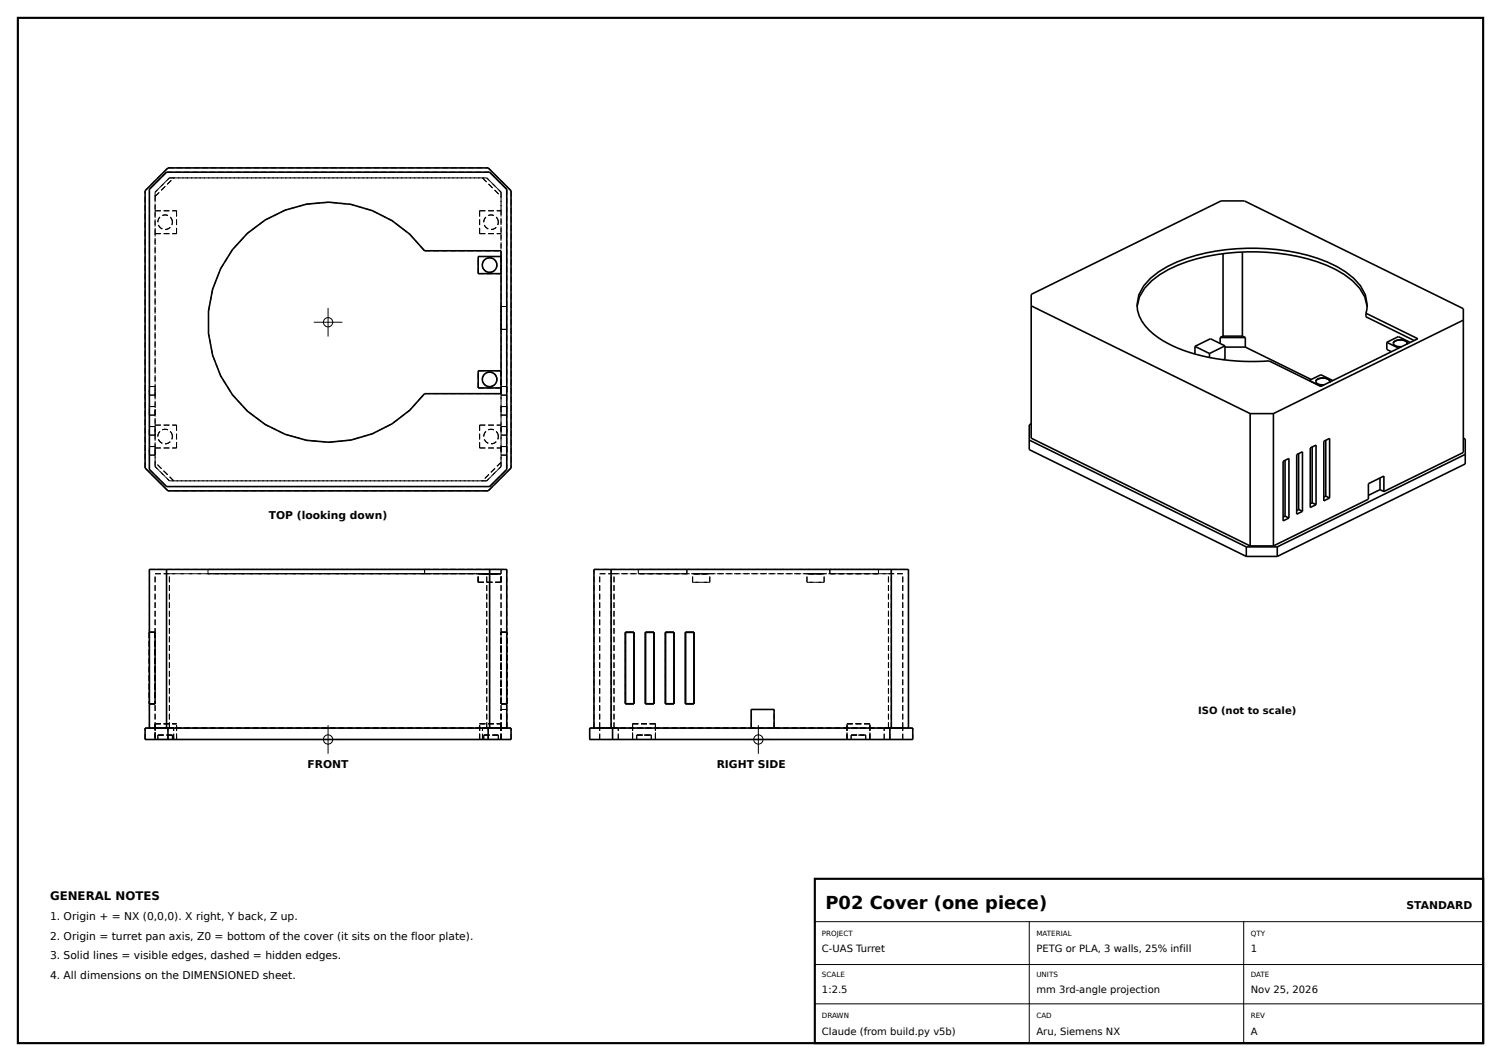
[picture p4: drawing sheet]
<svg xmlns="http://www.w3.org/2000/svg" width="420mm" height="297mm" viewBox="0 0 420 297" stroke-linecap="round" stroke-linejoin="round" font-family="sans-serif">
<g fill="none" stroke="#000" stroke-width=".28" stroke-dasharray="1.6 .8" stroke-linecap="butt">
<path d="M40.6 53.4l6.4-6.4M41.8 53v78.4M43.4 55l5.2-5.2M43.4 59v-4M43.4 59h6M43.4 53.8v1.2M43.4 53.8l4-4M46.6 48.2l-4.8 4.8M47 47h89.6M47.4 49.8h88.8M47.4 49.8l-4 4M48.6 49.8h86.4"/>
<path d="M48.6 49.8h-1.2M134.2 59h6M135 49.8l5.2 5.2M136.2 49.8h-1.2M136.2 49.8l4 4M136.6 47l6.4 6.4M137 48.2h-90.4M140.2 55v4M140.2 59v6.4M140.2 53.8v16.4M140.2 55v-1.2M140.2 53.8l-4-4"/>
<path d="M141.8 53l-4.8-4.8M143 53.4v77.6M43.4 65.4h6M43.4 65.4v-6.4M48.2 62.2a2.04 2.04 0 0 0-2.9-1.8 2.04 2.04 0 0 0-.4 3.4 2.04 2.04 0 0 0 3.3-1.1v-.5M49.4 65.4v-6.4M118.8 70.2a33.6 33.6 0 0 0-49.6-4.9 33.6 33.6 0 0 0 0 49.8 33.6 33.6 0 0 0 49.6-4.9M118.8 70.2h21.4M133.8 71.8h6.4M133.8 76.6h6.4M133.8 76.6v-4.8M134.2 65.4v-6.4"/>
<path d="M134.2 65.4h6M139 74.2a2.04 2.04 0 0 0-2.9-1.8 2.04 2.04 0 0 0-.4 3.4 2.04 2.04 0 0 0 3.3-1.1v-.5M139.4 62.2a2.04 2.04 0 0 0-2.9-1.8 2.04 2.04 0 0 0-.4 3.4 2.04 2.04 0 0 0 3.3-1.1v-.5M140.2 65.4v53.6M140.2 71.8v4.8M140.2 85.8v6.4M140.2 85.8h1.6M140.2 92.2h1.6M141.8 92.2h-1.6M141.8 85.8v-32.8M141.8 85.8h-1.6M141.8 85.8v6.4"/>
<path d="M41.8 119.4h1.6M41.8 113.8h1.6M41.8 116.2h1.6M41.8 116.2v-2.4M41.8 108.2h1.6M41.8 110.6h1.6M41.8 110.6v-2.4M43.4 119v-53.6M43.4 119h6M43.4 116.2v-2.4M43.4 110.6v-2.4M118.8 110.2h21.4"/>
<path d="M133.8 103.8h6.4M133.8 108.6h6.4M133.8 108.6v-4.8M134.2 119h6M139 106.2a2.04 2.04 0 0 0-2.9-1.8 2.04 2.04 0 0 0-.4 3.4 2.04 2.04 0 0 0 3.3-1.1v-.5M140.2 119v6.4M140.2 110.2v20.4M140.2 103.8v4.8M140.2 108.2v.4M140.2 110.2v.4M140.2 108.2v2.4M140.2 113.8v2.4"/>
<path d="M140.2 119.4v2.4M140.2 108.2h1.6M140.2 110.6h1.6M140.2 113.8h1.6M140.2 116.2h1.6M140.2 119.4h1.6M141.8 108.2v2.4M141.8 113.8v2.4M141.8 119.4v2.4M40.6 131v-77.6M41.8 131.4l4.8 4.8M41.8 125h1.6"/>
<path d="M41.8 127.4h1.6M41.8 127.4v-2.4M41.8 121.8h1.6M41.8 121.8v-2.4M43.4 125.4h6M43.4 129.4v-4M43.4 125.4v-6.4M43.4 130.6v-76.8M43.4 129.4v1.2M43.4 127.4v-2.4M43.4 121.8v-2.4M43.4 130.6l4 4"/>
<path d="M46.6 136.2h90.4M47 137.4l-6.4-6.4M47.4 134.6h1.2M47.4 134.6l-4-4M48.2 122.2a2.04 2.04 0 0 0-2.9-1.8 2.04 2.04 0 0 0-.4 3.4 2.04 2.04 0 0 0 3.3-1.1v-.5M48.6 134.6l-5.2-5.2M49.4 125.4v-6.4M134.2 125.4v-6.4M134.2 125.4h6M135 134.6h-86.4M135 134.6h1.2M136.2 134.6h-88.8"/>
<path d="M136.2 134.6l4-4M136.6 137.4h-89.6M137 136.2l4.8-4.8M139.4 122.2a2.04 2.04 0 0 0-2.9-1.8 2.04 2.04 0 0 0-.4 3.4 2.04 2.04 0 0 0 3.3-1.1v-.5M140.2 125.4v4M140.2 129.4l-5.2 5.2M140.2 130.6v-1.2M140.2 125v2.4M140.2 130.6l-4 4M140.2 121.8h1.6M140.2 127.4h1.6M140.2 125h1.6"/>
<path d="M141.8 131.4v-39.2M141.8 125v2.4M143 131l-6.4 6.4M41.8 159.4h4.8M46.6 159.4h90.4M58.2 159.4h60.6M118.8 159.4h21.4M118.8 159.4h-60.6M137 159.4h4.8M166.2 159.4h4.8M171 159.4h78.4M178.6 159.4h13.6"/>
<path d="M232.2 159.4h-40M232.2 159.4h13.6M245.8 159.4h-67.2M249.4 159.4h4.8M41.8 177h1.6M41.8 177v20M43.4 177v20M43.4 160.6h4M47.4 160.6h88.8M47.4 160.6h-4M58.2 160.6h60.6M58.2 160.6v-1.2"/>
<path d="M118.8 160.6h21.4M118.8 160.6h-60.6M118.8 160.6v-1.2M133.8 163h6.4M133.8 160.6h6.4M133.8 163v-2.4M135 160.6h4M136.2 160.6h-88.8M136.2 160.6h4M139 160.6h-4M140.2 160.6v-1.2M140.2 163v-2.4"/>
<path d="M140.2 160.6h-4M140.2 177h1.6M167.8 160.6h4M171.8 160.6h76.8M171.8 160.6h-4M175 177h2.4M175 177v20M177.4 177h-2.4M177.4 177v20M178.6 160.6h13.6M178.6 160.6v-1.2M180.6 177h2.4"/>
<path d="M180.6 177v20M183 177h-2.4M183 177v20M186.2 177h2.4M186.2 177v20M188.6 177h-2.4M188.6 177v20M191.8 177v20M191.8 177h2.4M192.2 160.6h-20.4M192.2 160.6v-1.2M193.8 163v-2.4"/>
<path d="M193.8 163h4.8M193.8 160.6h4.8M194.2 160.6h2M194.2 177h-2.4M194.2 177v20M196.2 160.6h2M198.2 160.6h-4M198.6 163h-4.8M198.6 163v-2.4M198.6 160.6h-4.8M225.8 163v-2.4M225.8 163h4.8"/>
<path d="M225.8 160.6h4.8M226.2 160.6h2M228.2 160.6h2M230.2 160.6h-4M230.6 163h-4.8M230.6 163v-2.4M230.6 160.6h-4.8M232.2 160.6v-1.2M232.2 160.6h13.6M245.8 160.6h-67.2M245.8 160.6v-1.2M248.6 160.6h-16.4"/>
<path d="M248.6 160.6h4M252.6 160.6h-4M41.8 197h1.6M140.2 197v-20M140.2 198.6h1.6M140.2 197h1.6M141.8 197v-20M175 197v-20M175 197h2.4M177.4 197h-2.4M177.4 197v-20M180.6 197v-20"/>
<path d="M180.6 197h2.4M183 197h-2.4M183 197v-20M186.2 197v-20M186.2 197h2.4M188.6 197h-2.4M188.6 197v-20M191.8 197v-20M191.8 197h2.4M194.2 197h-2.4M194.2 197v-20M216.6 198.6h-6.4"/>
<path d="M40.6 207h6.4M40.6 207v-3.2M40.6 203.8h6.4M41.8 203.8h4.8M41.8 203.8v-44.4M43.4 207h5.2M43.4 207h6M43.4 203.8h5.2M43.4 207v-3.2M43.4 202.6v4.4M43.4 203.8v-43.2M43.4 202.6h6"/>
<path d="M43.4 203.8h4M44.2 207h4M44.2 205.8h4M44.2 207v-1.2M46.6 203.8h90.4M46.6 203.8h-4.8M46.6 203.8v-44.4M47 207h89.6M47 207v-3.2M47 203.8h89.6M47.4 203.8v-43.2M47.4 203.8h1.2"/>
<path d="M47.4 203.8h-4M48.2 207h-4M48.2 207v-1.2M48.2 205.8h-4M48.6 207h86.4M48.6 207h-5.2M48.6 207v-3.2M48.6 203.8h-1.2M48.6 203.8h-5.2M49.4 207v-4.4M134.2 207h6M134.2 202.6h6"/>
<path d="M134.2 207v-4.4M135 207h5.2M135 207h-86.4M135 207v-3.2M135 203.8h5.2M135 203.8h1.2M135.4 207h4M135.4 205.8h4M135.4 207v-1.2M136.2 203.8v-43.2M136.2 203.8h-1.2M136.2 203.8h4"/>
<path d="M136.6 207h6.4M136.6 207v-3.2M136.6 203.8h6.4M137 203.8h4.8M137 203.8h-90.4M137 203.8v-44.4M139.4 207h-4M139.4 207v-1.2M139.4 205.8h-4M140.2 207h-5.2M140.2 207v-3.2M140.2 207v-4.4"/>
<path d="M140.2 203.8v-43.2M140.2 203.8v-5.2M140.2 203.8h-5.2M140.2 203.8h-4M141.8 203.8h-1.6M141.8 203.8h-4.8M141.8 203.8v-5.2M141.8 203.8v-44.4M143 207v-3.2M165 207h6.4M165 207v-3.2M165 203.8h6.4"/>
<path d="M166.2 203.8h4.8M166.2 203.8v-44.4M167.8 207h5.2M167.8 203.8h5.2M167.8 207v-3.2M167.8 203.8v-43.2M167.8 203.8h4M171 203.8h39.2M171 203.8h-4.8M171 203.8v-44.4M171.4 207h77.6M171.4 207v-3.2"/>
<path d="M171.4 203.8h77.6M171.8 203.8v-43.2M171.8 203.8h1.2M171.8 203.8h-4M173 207h4M173 207h-5.2M173 203.8h-1.2M173 207v-3.2M173 203.8h-5.2M177 207h6.4M177 207h-4M177 202.6v4.4"/>
<path d="M177 202.6h6.4M177 207v-4.4M178.2 207h2M178.2 205.8h2M178.2 207v-1.2M180.2 207h2M180.2 205.8h2M182.2 207h-4M182.2 205.8h-4M182.2 207v-1.2M183.4 207h53.6M183.4 202.6v4.4"/>
<path d="M183.4 207v-4.4M183.4 202.6h-6.4M210.2 203.8v-5.2M216.6 203.8v-5.2M216.6 203.8h-6.4M216.6 203.8h32.8M237 207h6.4M237 207h-53.6M237 202.6v4.4M237 202.6h6.4M237 207v-4.4M238.2 207h2"/>
<path d="M238.2 205.8h2M238.2 207v-1.2M240.2 207h2M240.2 205.8h2M242.2 207h-4M242.2 205.8h-4M242.2 207v-1.2M243.4 207h4M243.4 202.6v4.4M243.4 207v-4.4M243.4 202.6h-6.4M247.4 207h5.2"/>
<path d="M247.4 207h-4M247.4 203.8h5.2M247.4 207v-3.2M247.4 203.8h1.2M248.6 203.8h-1.2M248.6 203.8v-43.2M248.6 203.8h4M249 207h6.4M249 207v-3.2M249 203.8h6.4M249.4 203.8h-78.4M249.4 203.8h4.8"/>
<path d="M249.4 203.8v-44.4M252.6 207h-5.2M252.6 207v-3.2M252.6 203.8v-43.2M252.6 203.8h-5.2M252.6 203.8h-4M254.2 203.8h-4.8M254.2 203.8v-44.4M255.4 207v-3.2"/>
</g>
<g fill="none" stroke="#000" stroke-width=".45">
<path d="M41.8 53l4.8-4.8h90.4l4.8 4.8v78.4l-4.8 4.8h-90.4l-4.8-4.8zM47 47h89.6l6.4 6.4v77.6l-6.4 6.4h-89.6l-6.4-6.4v-77.6zM69.2 65.3a33.6 33.6 0 0 1 49.6 4.9h21.4v40h-21.4a33.6 33.6 0 0 1-49.6 4.9 33.6 33.6 0 0 1 0-49.8zM140.2 71.8h-6.4v4.8h6.4M321.9 77.9a35.9 35.9 0 0 1 18.4-7.6 60.1 60.1 0 0 1 31.2 3.1 22.4 22.4 0 0 1 9.2 6.6 8.6 8.6 0 0 1 1.9 5.8l-.4 1.9 14.5 7.1-27.1 13.4-14.5-7.2a55.2 55.2 0 0 1-28.3-4.9 15.3 15.3 0 0 1-8.5-9.1 9.6 9.6 0 0 1 3.6-9.1zM342.2 71v23.1M347.6 70.5v23.6M288.5 85.6l61.3 30.2M318.2 85.8a12.6 12.6 0 0 1 6.3-8.9 47.6 47.6 0 0 1 24.4-6.4 54.6 54.6 0 0 1 24.9 5 17.2 17.2 0 0 1 8.1 7.6l.7 2.7M334.4 97v2.1M334.4 97l4 2M338.4 99v1.1"/>
<path d="M341.4 94.5h7.1M341.4 94.5v1.7M342.2 94.1l-.8 .4M342.2 94.1h5.4M342.8 97.2h5.7M342.8 96.8v3.7l-.5 .2M342.8 96.8l-4.1-2-4.3 2.2M342.8 96.8l-4.4 2.2M347.6 94.1l.9 .4M348.5 97.2l18.4 9M348.5 94.5v2.7M382.2 87.7v1l13.5 6.6"/>
<path d="M388 95.8v2l1.3 .7M388 95.8l3.3-1.6 3.3 1.7M388 95.8l3.4 1.7M389.9 96.1l.5-.7 1.2-.3 1.5 .3 .6 .4 .1 .3M389.9 96.1a1.75 1.75 0 0 0 1.7 .9h.6M389.9 96.1a2.62 2.62 0 0 1 3.2-.7l.7 .7M393.8 96.1l-.1 .2M409.5 89.6l-53.2 26.2M140.2 103.8h-6.4v4.8h6.4M288.5 118.7l-.5 .2v7l60.7 29.9M349.8 115.8h6.5M349.8 115.8v37"/>
<path d="M356.3 115.8v37M366.4 106.5l3.2-1.6 3.3 1.6M366.4 106.5l3.3 1.6M366.4 106.5v.1M368.2 106.8a1.94 1.94 0 0 1 2.2-1l1.2 .3 .5 .7M368.2 106.8a1.83 1.83 0 0 0 1.8 .9h.5M368.2 106.8a2.67 2.67 0 0 1 3.7-.5l.2 .5M372.1 106.8v.2M288 123.2l60.7 29.9M359 129.1l1.7-.8v16.7l-1.7 .8zM359.6 128.9v15.6M362.8 127.3l1.6-.8v16.6l-1.6 .8z"/>
<path d="M363.4 127v15.6M366.6 125.4l1.7-.8v16.7l-1.7 .8zM367.2 125.1v15.6M370.4 123.5l1.6-.8v16.7l-1.6 .8zM371 138.9l-.6 .2M371 123.3v15.6M371 138.9l1 .5M386.1 133.8v3.3M386.1 137.1l-3.2 1.6M386.1 137.1l1.1 .5M387.2 137.6l22.3-10.9v-40.3l-61.3-30.2h-6.5l-53.2 26.2v40.2l61.3 30.2M387.2 137.6v-4.3l-4.3 2.1v4.3l-26.6 13.1"/>
<path d="M409.5 122.6l.5 .3v7l-52.6 25.9M410 127.2l-52.6 25.9M46.6 159.4v44.4M137 159.4v44.4M171 159.4v44.4M249.4 159.4v44.4M348.7 155.8h8.7M348.7 153.1v2.7M348.7 153.1h8.7M349.8 152.8h6.5M357.4 153.1v2.7M359.6 144.5l-.6 .2"/>
<path d="M359.6 144.5l1.1 .5M363.4 142.6l-.6 .3M363.4 142.6l1 .5M367.2 140.7l-.6 .3M367.2 140.7l1.1 .6M175 177h2.4v20h-2.4zM180.6 177h2.4v20h-2.4zM186.2 177h2.4v20h-2.4zM191.8 177h2.4v20h-2.4zM40.6 203.8h102.4v3.2h-102.4zM41.8 203.8v-44.4h100v44.4M47 203.8v3.2"/>
<path d="M136.6 203.8v3.2M165 203.8h90.4v3.2h-90.4zM166.2 203.8v-44.4h88v44.4M171.4 203.8v3.2M210.2 203.8v-5.2h6.4v5.2M249 203.8v3.2"/>
<circle cx="137" cy="74.2" r="2.04"/>
<circle cx="137" cy="106.2" r="2.04"/>
</g>
<path d="M5 5h410v287h-410zM228 246h187v46h-187z" fill="none" stroke="#000" stroke-width=".6"/>
<g fill="none" stroke="#000" stroke-width=".28">
<path d="M87.8 90.2h8M91.8 86.2v8M87.8 207h8M91.8 203v8M208.2 207h8M212.2 203v8M228 258h187M288 258v34M348 258v34M228 270h187M228 281h187"/>
<circle cx="91.8" cy="90.2" r="1.3"/>
<circle cx="91.8" cy="207" r="1.3"/>
<circle cx="212.2" cy="207" r="1.3"/>
</g>
<text font-size="5" x="231" y="254.5">P02 Cover (one piece)</text>
<text font-size="3.3" x="14" y="252">GENERAL NOTES</text>
<g font-size="3">
<text x="75.2" y="145.4">TOP (looking down)</text>
<text x="86.1" y="215">FRONT</text>
<text x="200.5" y="215">RIGHT SIDE</text>
<text x="14" y="257.5">1. Origin + = NX (0,0,0). X right, Y back, Z up.</text>
<text x="393.6" y="254.5">STANDARD</text>
<text x="14" y="263">2. Origin = turret pan axis, Z0 = bottom of the cover (it sits on the floor plate).</text>
<text x="14" y="268.5">3. Solid lines = visible edges, dashed = hidden edges.</text>
<text x="14" y="274">4. All dimensions on the DIMENSIONED sheet.</text>
</g>
<g font-size="2.8">
<text x="335.2" y="200">ISO (not to scale)</text>
<text x="230" y="266.6">C-UAS Turret</text>
<text x="290" y="266.6">PETG or PLA, 3 walls, 25% infill</text>
<text x="350" y="266.6">1</text>
<text x="230" y="278.1">1:2.5</text>
<text x="290" y="278.1">mm 3rd-angle projection</text>
<text x="350" y="278.1">Nov 25, 2026</text>
<text x="230" y="289.6">Claude (from build.py v5b)</text>
<text x="290" y="289.6">Aru, Siemens NX</text>
<text x="350" y="289.6">A</text>
</g>
<g font-size="2">
<text x="230" y="262">PROJECT</text>
<text x="290" y="262">MATERIAL</text>
<text x="350" y="262">QTY</text>
<text x="230" y="273.5">SCALE</text>
<text x="290" y="273.5">UNITS</text>
<text x="350" y="273.5">DATE</text>
<text x="230" y="285">DRAWN</text>
<text x="290" y="285">CAD</text>
<text x="350" y="285">REV</text>
</g>
</svg>
